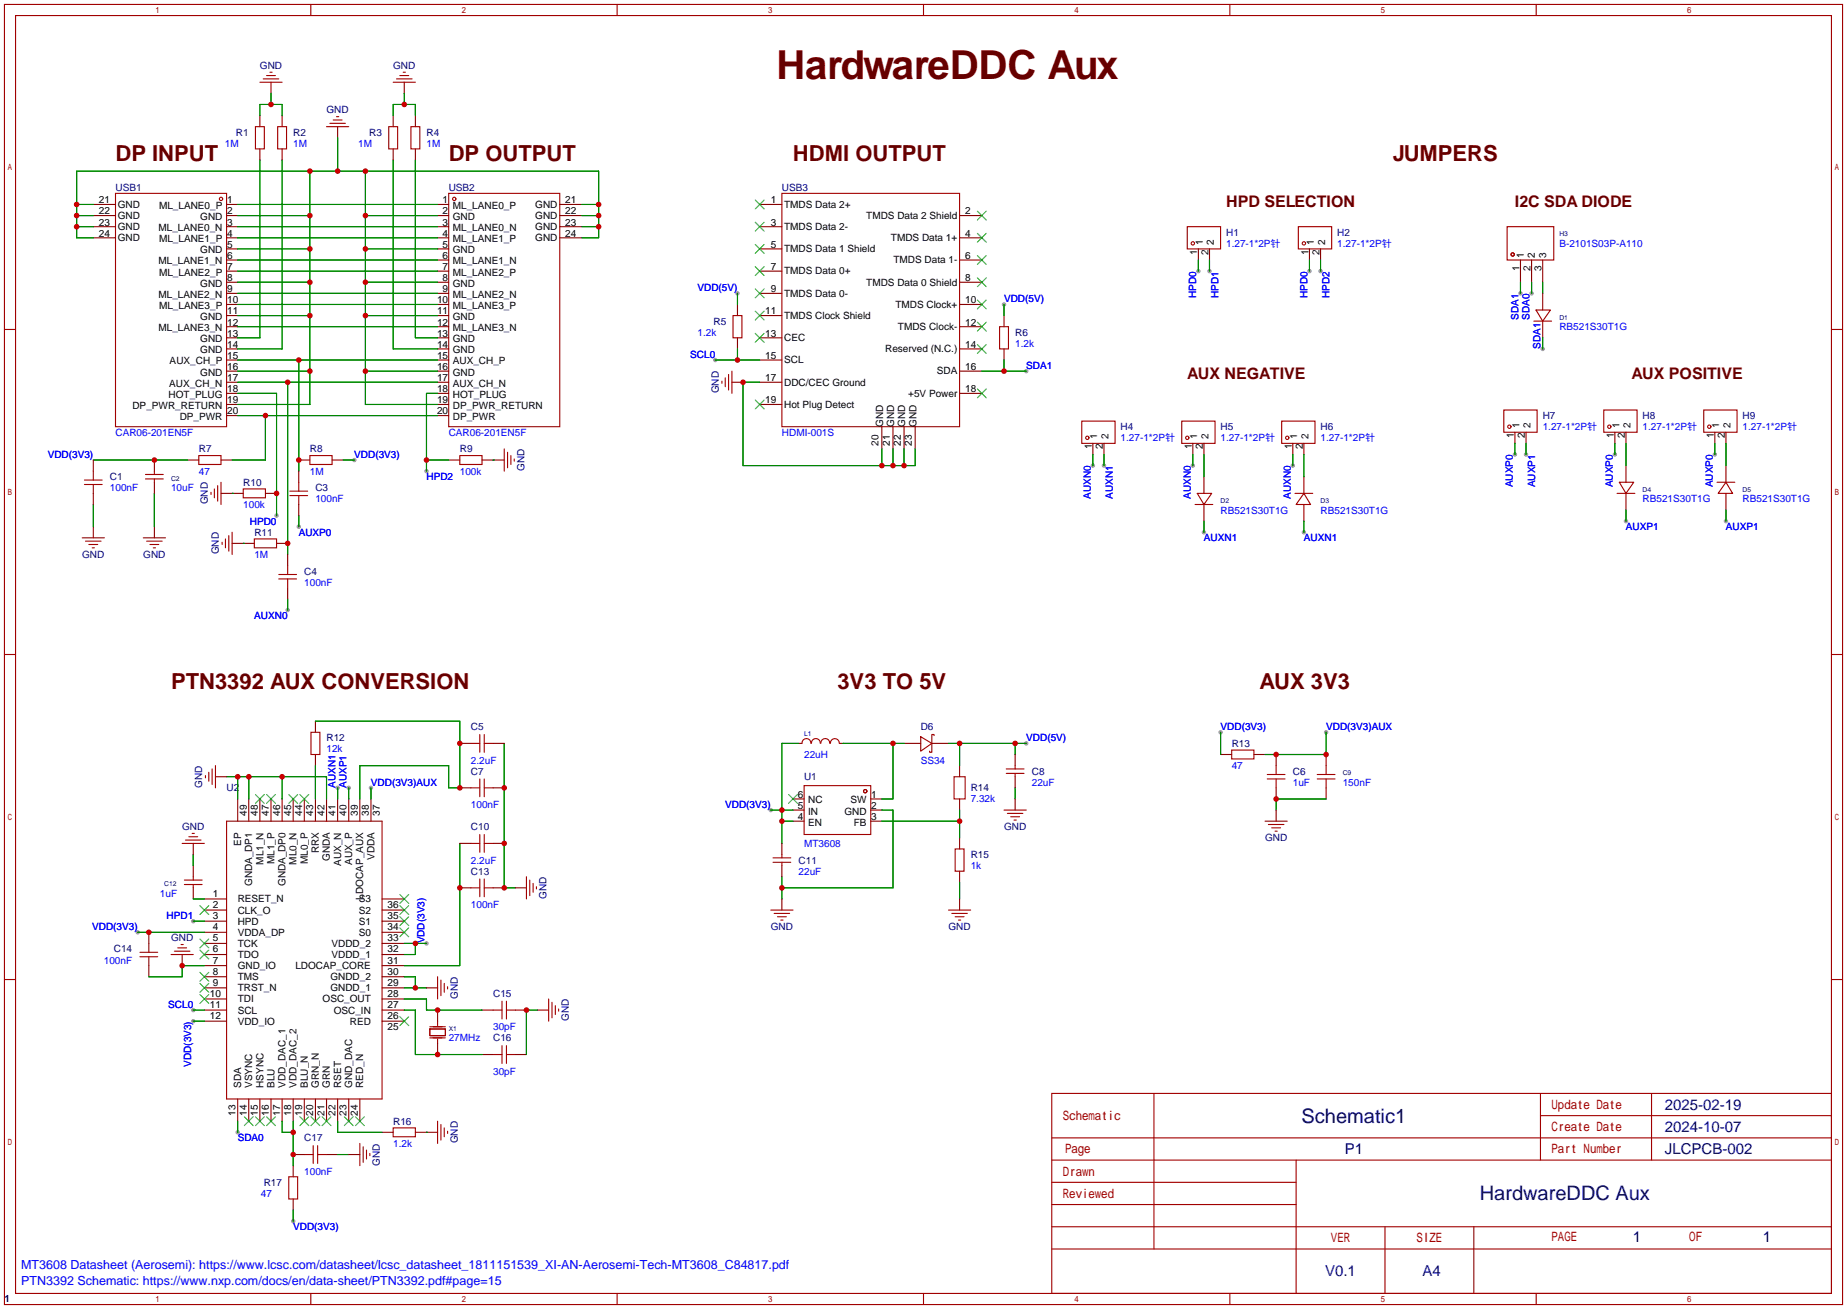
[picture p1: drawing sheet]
<svg xmlns="http://www.w3.org/2000/svg" width="422mm" height="299mm" viewBox="0 0 422 299" stroke-linecap="round" stroke-linejoin="round" font-family="sans-serif">
<g fill="#999">
<circle cx="63.2" cy="117.9" r=".51"/>
<circle cx="65.8" cy="139.4" r=".51"/>
<circle cx="68.3" cy="120.4" r=".51"/>
<circle cx="97.5" cy="107.7" r=".51"/>
<circle cx="303.3" cy="167.4" r=".51"/>
<circle cx="279.1" cy="167.4" r=".51"/>
<circle cx="176.3" cy="185.2" r=".51"/>
<circle cx="234.7" cy="169.9" r=".51"/>
<circle cx="44.2" cy="233.4" r=".51"/>
<circle cx="31.5" cy="213.1" r=".51"/>
<circle cx="67.1" cy="279.1" r=".51"/>
<circle cx="97.5" cy="215.6" r=".51"/>
<circle cx="84.8" cy="180.1" r=".51"/>
<circle cx="77.2" cy="180.1" r=".51"/>
<circle cx="79.8" cy="180.1" r=".51"/>
<circle cx="274.1" cy="62" r=".51"/>
<circle cx="276.6" cy="62" r=".51"/>
<circle cx="44.2" cy="210.6" r=".51"/>
<circle cx="299.5" cy="62" r=".51"/>
<circle cx="302" cy="62" r=".51"/>
<circle cx="44.2" cy="230.9" r=".51"/>
<circle cx="54.4" cy="258.8" r=".51"/>
<circle cx="163.6" cy="82.3" r=".51"/>
<circle cx="347.7" cy="67.1" r=".51"/>
<circle cx="350.3" cy="67.1" r=".51"/>
<circle cx="352.8" cy="79.8" r=".51"/>
<circle cx="168.7" cy="67.1" r=".51"/>
<circle cx="234.7" cy="84.8" r=".51"/>
<circle cx="229.6" cy="69.6" r=".51"/>
<circle cx="81" cy="105.2" r=".51"/>
<circle cx="249.9" cy="106.4" r=".51"/>
<circle cx="272.8" cy="106.4" r=".51"/>
<circle cx="295.7" cy="106.4" r=".51"/>
<circle cx="252.5" cy="106.4" r=".51"/>
<circle cx="275.3" cy="121.7" r=".51"/>
<circle cx="298.2" cy="121.7" r=".51"/>
<circle cx="346.5" cy="103.9" r=".51"/>
<circle cx="369.3" cy="103.9" r=".51"/>
<circle cx="392.2" cy="103.9" r=".51"/>
<circle cx="349" cy="103.9" r=".51"/>
<circle cx="371.9" cy="119.1" r=".51"/>
<circle cx="394.7" cy="119.1" r=".51"/>
</g>
<g fill="none" stroke="#a10000" stroke-width=".25">
<path d="M1 1h420.4v297.2h-420.4zM3.6 3.6h415.2v292.1h-415.2zM59.4 18.8h5.1M60.2 18h3.6M61 17.3h2M61.7 16.5h.5M71.1 1v2.6M89.9 18.8h5.1M90.7 18h3.5M91.4 17.3h2.1M92.2 16.5h.5M141.1 1v2.6"/>
<path d="M211.2 1v2.6M281.3 1v2.6M351.3 1v2.6M58.4 29h2.1v5h-2.1zM63.5 29h2v5h-2zM74.7 29h5.1M75.4 28.2h3.6M76.2 27.4h2M77 26.7h.5M88.9 29h2v5h-2zM94 29h2v5h-2zM26.4 44.2h25.4v53.3h-25.4z"/>
<path d="M102.6 44.2h25.4v53.3h-25.4zM178.8 44.2h40.7v53.3h-40.7zM271.5 51.8h7.6v5.1h-7.6zM296.9 51.8h7.6v5.1h-7.6zM344.7 51.8h10.6v7.6h-10.6zM1 75.3h2.6M167.6 72.1h2.1v5.1h-2.1zM228.6 74.7h2v5.1h-2zM350.8 73.4h4M351.3 70.9h3.3l-1.8 2.5zM418.8 75.3h2.6M165.1 87.1v.5"/>
<path d="M165.9 86.4v2M166.6 85.6v3.6M167.4 84.8v5.1M247.4 96.3h7.6v5h-7.6zM270.3 96.3h7.6v5h-7.6zM293.1 96.3h7.6v5h-7.6zM343.9 93.7h7.6v5.1h-7.6zM366.8 93.7h7.6v5.1h-7.6zM389.6 93.7h7.7v5.1h-7.7zM19.3 109.7h4.1M19.3 110.7h4.1M21.3 107.7v2"/>
<path d="M21.3 110.7v2.1M33.3 109.5h4M33.3 108.5h4M35.3 107.7v.8M35.3 109.5v.7M45.5 104.1h5v2.1h-5zM48.3 112.5v.5M49 111.8v2M49.8 111v3.6M50.5 110.2v5.1M55.6 111.8h5.1v2h-5.1zM66.3 112.3h4.1"/>
<path d="M66.3 113.3h4.1M68.3 110.2v2.1M68.3 113.3v2M70.9 104.1h5v2.1h-5zM105.2 104.1h5v2.1h-5zM115.3 102.6v5.1M116.1 103.4v3.5M116.8 104.1v2.1M117.6 104.9v.5M273.3 115.3h4.1M273.8 112.8h3.3l-1.8 2.5zM296.2 112.8h4"/>
<path d="M298.2 112.8l1.5 2.5h-3.3zM369.8 112.8h4.1M370.3 110.2h3.3l-1.7 2.6zM392.7 110.2h4M394.7 110.2l1.5 2.6h-3.3zM18.8 122.9h5.1M19.6 123.7h3.5M20.3 124.5h2.1M21.1 125.2h.5M32.8 122.9h5M33.5 123.7h3.6M34.3 124.5h2"/>
<path d="M35.1 125.2h.5M50.8 124v.5M51.6 123.2v2M52.3 122.4v3.6M53.1 121.7v5M58.2 123.2h5v2h-5zM63.8 132.3h4M63.8 131.3h4M65.8 129.3v2M65.8 132.3v2.1M1 149.6h2.6M418.8 149.6h2.6"/>
<path d="M47 177.3v.5M47.8 176.5v2.1M48.5 175.8v3.5M49.3 175v5.1M71.1 167.4h2.1v5.1h-2.1zM107.7 169.9h2M109.7 167.9v4.1M109.7 178.1v4M110.7 167.9v4.1M110.7 178.1v4M110.7 169.9h2.1M183.4 169.9a1.01 1.01 0 0 1 1-1.1 1.01 1.01 0 0 1 1 1.1"/>
<path d="M183.9 179.6h15.2v11.2h-15.2zM185.6 169.9a1.01 1.01 0 0 1 1-1.1 1.01 1.01 0 0 1 1 1.1M187.7 169.9a1.01 1.01 0 0 1 1-1.1 1.01 1.01 0 0 1 1 1.1M189.9 169.9a1.01 1.01 0 0 1 1-1.1 1.01 1.01 0 0 1 1 1.1M210.6 168.4l2.5 1.5-2.5 1.8zM213.6 168.1v-.2h-.5v4.1h-.5v-.3M218.2 177.5h2.5v5.1h-2.5zM230.1 176.8h4.1M230.1 175.8h4.1M232.2 175v.8M232.2 176.8v.7M281.7 171.4h5.1v2.1h-5.1z"/>
<path d="M289.8 178.1h4.1M289.8 177h4.1M291.8 175v2M291.8 178.1v2M301.2 178.1h4.1M301.2 177h4.1M303.3 175v2M303.3 178.1v2M41.7 192.8h5M42.4 192h3.6M43.2 191.3h2M43.9 190.5h.5"/>
<path d="M51.8 187.7h35.6v63.5h-35.6zM107.7 192.8h2M107.7 180.1h2M109.7 190.8v4M110.7 192.8h2.1M110.7 180.1h2.1M110.7 190.8v4M176.8 197.1h4M176.8 196.1h4M178.8 195.3v.8M178.8 197.1v.8M218.4 194.1h2.1v5h-2.1z"/>
<path d="M229.6 185.2h5.1M230.4 185.9h3.5M231.1 186.7h2.1M231.9 187.5h.5M289.3 187.7h5.1M290.1 188.5h3.5M290.8 189.2h2.1M291.6 190h.5M32 218.7h4.1M32 217.7h4.1M34 215.6v2.1M34 218.7v2"/>
<path d="M39.1 218.2h5.1M39.9 217.4h3.5M40.6 216.7h2.1M41.4 215.9h.5M42.2 202.2h4M42.2 201.2h4M44.2 200.4v.8M44.2 202.2v.7M107.7 202.9h2M109.7 200.9v4.1M110.7 200.9v4.1M110.7 202.9h2.1"/>
<path d="M120.4 200.4v5.1M121.2 201.2v3.5M121.9 201.9v2.1M122.7 202.7v.5M176.3 208h5.1M177 208.8h3.6M177.8 209.5h2M178.6 210.3h.5M216.9 208h5.1M217.7 208.8h3.5M218.4 209.5h2.1M219.2 210.3h.5"/>
<path d="M1 223.9h2.6M98.3 235.2h3.6v1.5h-3.6zM98.3 237.2h3.6M98.3 234.7h3.6M100.1 223.3v5M100.1 233.4v1M100.1 237.5v1M100.8 224v3.6M101.6 224.8v2M102.4 225.6v.5M112.8 230.9h2M114.8 228.9v4"/>
<path d="M114.8 239v4.1M115.8 230.9h2.1M115.8 228.9v4M115.8 239v4.1M125.5 228.3v5.1M126.2 229.1v3.6M127 229.9v2M127.8 230.6v.5M418.8 223.9h2.6M89.9 257.8h5.1v2h-5.1zM100.1 256.3v5.1M100.8 257v3.6"/>
<path d="M101.6 257.8v2M102.4 258.6v.5M112.8 241h2M115.8 241h2.1M240.5 249.9h178.3v45.8h-178.3zM263.9 249.9v35.6M352.3 249.9v15.3M352.3 255h66.5M377.7 249.9v15.3M66 269h2.1v5.1h-2.1zM69.6 263.9h2M71.6 261.9v4"/>
<path d="M72.6 263.9h2.1M72.6 261.9v4M82.3 261.4v5M83.1 262.1v3.6M83.8 262.9v2M84.6 263.7v.5M240.5 270.3h55.9M240.5 265.2h178.3M240.5 275.3h55.9M240.5 260.1h178.3M296.4 265.2v30.5M71.1 295.7v2.5"/>
<path d="M141.1 295.7v2.5M211.2 295.7v2.5M240.5 285.5h178.3M240.5 280.4h178.3M281.3 295.7v2.5M316.7 280.4v15.3M337.1 280.4v15.3M351.3 295.7v2.5"/>
<circle cx="50.5" cy="45.5" r=".38"/>
<circle cx="103.9" cy="45.5" r=".38"/>
<circle cx="272.8" cy="55.6" r=".38"/>
<circle cx="298.2" cy="55.6" r=".38"/>
<circle cx="345.9" cy="58.2" r=".38"/>
<circle cx="345.2" cy="97.5" r=".38"/>
<circle cx="368" cy="97.5" r=".38"/>
<circle cx="390.9" cy="97.5" r=".38"/>
<circle cx="248.7" cy="100.1" r=".38"/>
<circle cx="271.5" cy="100.1" r=".38"/>
<circle cx="294.4" cy="100.1" r=".38"/>
<circle cx="197.9" cy="180.8" r=".38"/>
</g>
<g fill="none" stroke="#870000" stroke-width=".25">
<path d="M62 18.8v2.5M92.5 18.8v2.5M59.4 26.4v2.6M59.4 34v2.6M64.5 26.4v2.6M64.5 34v2.6M77.2 29v2.5M89.9 26.4v2.6M89.9 34v2.6M95 26.4v2.6M95 34v2.6M21.3 46.7h5.1"/>
<path d="M21.3 49.3h5.1M21.3 51.8h5.1M21.3 54.4h5.1M51.8 46.7h2.6M51.8 49.3h2.6M51.8 51.8h2.6M51.8 54.4h2.6M51.8 56.9h2.6M51.8 59.4h2.6M100.1 46.7h2.5M100.1 49.3h2.5M100.1 51.8h2.5"/>
<path d="M100.1 54.4h2.5M100.1 56.9h2.5M100.1 59.4h2.5M128 46.7h5.1M128 49.3h5.1M128 51.8h5.1M128 54.4h5.1M173.7 46.7h5.1M173.7 51.8h5.1M173.7 56.9h5.1M219.5 49.3h5M219.5 54.4h5"/>
<path d="M219.5 59.4h5M274.1 56.9v2.5M276.6 56.9v2.5M299.5 56.9v2.5M302 56.9v2.5M347.7 59.4v5.1M350.3 59.4v5.1M352.8 59.4v5.1M51.8 62h2.6M51.8 64.5h2.6M51.8 67.1h2.6M51.8 69.6h2.6"/>
<path d="M51.8 72.1h2.6M51.8 74.7h2.6M51.8 77.2h2.6M51.8 79.8h2.6M100.1 62h2.5M100.1 64.5h2.5M100.1 67.1h2.5M100.1 69.6h2.5M100.1 72.1h2.5M100.1 74.7h2.5M100.1 77.2h2.5M100.1 79.8h2.5"/>
<path d="M168.7 69.6v2.5M168.7 77.2v2.6M173.7 62h5.1M173.7 67.1h5.1M173.7 72.1h5.1M173.7 77.2h5.1M219.5 64.5h5M219.5 69.6h5M219.5 74.7h5M219.5 79.8h5M229.6 72.1v2.6M229.6 79.8v2.5"/>
<path d="M352.8 67.1v3.8M352.8 73.4v3.8M51.8 82.3h2.6M51.8 84.8h2.6M51.8 87.4h2.6M51.8 89.9h2.6M51.8 92.5h2.6M51.8 95h2.6M100.1 82.3h2.5M100.1 84.8h2.5M100.1 87.4h2.5M100.1 89.9h2.5"/>
<path d="M100.1 92.5h2.5M100.1 95h2.5M167.4 87.4h2.5M173.7 82.3h5.1M173.7 87.4h5.1M173.7 92.5h5.1M201.7 97.5v5.1M204.2 97.5v5.1M206.8 97.5v5.1M209.3 97.5v5.1M219.5 84.8h5M219.5 89.9h5"/>
<path d="M346.5 98.8v2.5M349 98.8v2.5M369.3 98.8v2.5M371.9 98.8v2.5M392.2 98.8v2.5M394.7 98.8v2.5M21.3 105.2v2.5M21.3 112.8v2.5M35.3 105.2v2.5M35.3 110.2v2.6M42.9 105.2h2.6M50.5 105.2h2.6"/>
<path d="M50.5 112.8h5.1M60.7 112.8h2.5M68.3 105.2h2.6M68.3 107.7v2.5M68.3 115.3v2.6M75.9 105.2h2.6M102.6 105.2h2.6M110.2 105.2h5.1M249.9 101.3v2.6M252.5 101.3v2.6M272.8 101.3v2.6M275.3 101.3v2.6"/>
<path d="M275.3 109v3.8M275.3 115.3v3.8M295.7 101.3v2.6M298.2 101.3v2.6M298.2 109v3.8M298.2 115.3v3.8M371.9 106.4v3.8M371.9 112.8v3.8M394.7 106.4v3.8M394.7 112.8v3.8M21.3 120.4v2.5M35.3 120.4v2.5"/>
<path d="M53.1 124.2h5.1M63.2 124.2h2.6M65.8 126.7v2.6M65.8 134.4v2.5M49.3 177.5h2.5M72.1 164.8v2.6M72.1 172.5v2.5M105.2 169.9h2.5M112.8 169.9h2.5M182.6 169.9h.8M192 169.9h.8M206.8 169.9h3.8"/>
<path d="M213.1 169.9h3.8M219.5 175v2.5M232.2 172.5v2.5M232.2 177.5v2.6M279.1 172.5h2.6M286.8 172.5h2.5M291.8 172.5v2.5M303.3 172.5v2.5M44.2 192.8v2.5M44.2 197.9v2.5M54.4 182.6v5.1M56.9 182.6v5.1"/>
<path d="M59.4 182.6v5.1M62 182.6v5.1M64.5 182.6v5.1M67.1 182.6v5.1M69.6 182.6v5.1M72.1 182.6v5.1M74.7 182.6v5.1M77.2 182.6v5.1M79.8 182.6v5.1M82.3 182.6v5.1M84.8 182.6v5.1M105.2 180.1h2.5"/>
<path d="M105.2 192.8h2.5M112.8 180.1h2.5M112.8 192.8h2.5M178.8 192.8v2.5M178.8 197.9v2.5M181.4 182.6h2.5M181.4 185.2h2.5M181.4 187.7h2.5M199.1 182.6h2.6M199.1 185.2h2.6M199.1 187.7h2.6M219.5 182.6v2.6"/>
<path d="M219.5 191.5v2.6M219.5 199.1v2.6M232.2 182.6v2.6M291.8 180.1v2.5M291.8 185.2v2.5M303.3 180.1v2.5M34 213.1v2.5M41.7 218.2v2.5M44.2 202.9v2.6M46.7 205.5h5.1M46.7 208h5.1M46.7 210.6h5.1"/>
<path d="M46.7 213.1h5.1M46.7 215.6h5.1M46.7 218.2h5.1M87.4 205.5h5.1M87.4 208h5.1M87.4 210.6h5.1M87.4 213.1h5.1M87.4 215.6h5.1M87.4 218.2h5.1M105.2 202.9h2.5M112.8 202.9h2.5M117.9 202.9h2.5"/>
<path d="M178.8 205.5v2.5M219.5 205.5v2.5M34 220.7v2.6M46.7 220.7h5.1M46.7 223.3h5.1M46.7 225.8h5.1M46.7 228.3h5.1M46.7 230.9h5.1M46.7 233.4h5.1M87.4 220.7h5.1M87.4 223.3h5.1M87.4 225.8h5.1"/>
<path d="M87.4 228.3h5.1M87.4 230.9h5.1M87.4 233.4h5.1M97.5 225.8h2.6M100.1 230.9v2.5M100.1 238.5v2.5M110.2 230.9h2.6M117.9 230.9h2.5M122.9 230.9h2.6M54.4 251.2v5.1M56.9 251.2v5.1M59.4 251.2v5.1"/>
<path d="M62 251.2v5.1M64.5 251.2v5.1M67.1 251.2v5.1M69.6 251.2v5.1M72.1 251.2v5.1M74.7 251.2v5.1M77.2 251.2v5.1M79.8 251.2v5.1M82.3 251.2v5.1M87.4 258.8h2.5M95 258.8h5.1M110.2 241h2.6"/>
<path d="M117.9 241h2.5M67.1 266.4v2.6M67.1 274.1v2.5M67.1 263.9h2.5M74.7 263.9h2.5M79.8 263.9h2.5"/>
</g>
<g fill="none" stroke="#3c3" stroke-width=".25">
<path d="M172.7 45.7l2.1 2.1M172.7 50.8l2.1 2M172.7 55.9l2.1 2M174.8 45.7l-2.1 2.1M174.8 50.8l-2.1 2M174.8 55.9l-2.1 2M223.5 48.3l2.1 2M223.5 53.3l2.1 2.1M223.5 58.4l2.1 2.1M225.6 48.3l-2.1 2M225.6 53.3l-2.1 2.1M225.6 58.4l-2.1 2.1"/>
<path d="M172.7 61l2.1 2M172.7 66l2.1 2.1M172.7 71.1l2.1 2.1M172.7 76.2l2.1 2M174.8 61l-2.1 2M174.8 66l-2.1 2.1M174.8 71.1l-2.1 2.1M174.8 76.2l-2.1 2M223.5 63.5l2.1 2M223.5 68.6l2.1 2M223.5 73.7l2.1 2M223.5 78.7l2.1 2.1"/>
<path d="M225.6 63.5l-2.1 2M225.6 68.6l-2.1 2M225.6 73.7l-2.1 2M225.6 78.7l-2.1 2.1M172.7 91.4l2.1 2.1M174.8 91.4l-2.1 2.1M223.5 88.9l2.1 2M225.6 88.9l-2.1 2M58.4 181.6l2.1 2M60.5 181.6l-2.1 2M61 181.6l2 2M63 181.6l-2 2"/>
<path d="M66 181.6l2.1 2M68.1 181.6l-2.1 2M68.6 181.6l2 2M70.6 181.6l-2 2M180.3 181.6l2.1 2M182.4 181.6l-2.1 2M45.7 207l2.1 2M45.7 214.6l2.1 2.1M45.7 217.2l2.1 2M47.8 207l-2.1 2M47.8 214.6l-2.1 2.1M47.8 217.2l-2.1 2"/>
<path d="M91.4 204.5l2.1 2M91.4 207l2.1 2M91.4 209.5l2.1 2.1M91.4 212.1l2.1 2M93.5 204.5l-2.1 2M93.5 207l-2.1 2M93.5 209.5l-2.1 2.1M93.5 212.1l-2.1 2M45.7 222.2l2.1 2.1M45.7 224.8l2.1 2M45.7 227.3l2.1 2.1M47.8 222.2l-2.1 2.1"/>
<path d="M47.8 224.8l-2.1 2M47.8 227.3l-2.1 2.1M91.4 232.4l2.1 2M93.5 232.4l-2.1 2M55.9 255.3l2 2M57.9 255.3l-2 2M58.4 255.3l2.1 2M60.5 255.3l-2.1 2M61 255.3l2 2M63 255.3l-2 2M68.6 255.3l2 2M70.6 255.3l-2 2"/>
<path d="M71.1 255.3l2.1 2M73.2 255.3l-2.1 2M73.7 255.3l2 2M75.7 255.3l-2 2M78.7 255.3l2.1 2M80.8 255.3l-2.1 2M81.3 255.3l2 2M83.3 255.3l-2 2"/>
</g>
<g fill="none" stroke="#008700" stroke-width=".25">
<path d="M59.4 26.4v-2.5h5.1v2.5M59.4 36.6v40.6h-5M62 21.3v2.6M64.5 36.6v43.2h-10.1M70.9 39.1v53.4h-16.5M77.2 31.5v7.6M83.6 39.1v53.4h16.5M89.9 36.6v43.2h10.2M89.9 26.4v-2.5h5.1v2.5M92.5 21.3v2.6M95 36.6v40.6h5.1M17.5 46.7h3.8"/>
<path d="M17.5 51.8h3.8M17.5 49.3h3.8M21.3 54.4h-3.8v-15.3h119.4v15.3h-3.8M54.4 46.7h45.7M54.4 51.8h45.7M54.4 54.4h45.7M54.4 59.4h45.7M54.4 49.3h16.5M54.4 56.9h16.5M83.6 49.3h16.5M83.6 56.9h16.5M133.1 46.7h3.8"/>
<path d="M133.1 51.8h3.8M133.1 49.3h3.8M274.1 59.4v2.6M276.6 59.4v2.6M299.5 59.4v2.6M302 59.4v2.6M54.4 69.6h45.7M54.4 74.7h45.7M54.4 67.1h45.7M54.4 64.5h16.5M54.4 72.1h16.5M54.4 62h45.7"/>
<path d="M83.6 64.5h16.5M83.6 72.1h16.5M168.7 67.1v2.5M168.7 79.8v2.5M229.6 69.6v2.5M347.7 64.5v2.6M350.3 64.5v2.6M352.8 64.5v2.6M352.8 77.2v2.6M54.4 87.4h45.7M54.4 89.9h8.8v28M54.4 84.8h16.5"/>
<path d="M54.4 82.3h45.7M54.4 95h45.7M60.7 95v10.2h-7.6M65.8 87.4v39.3M68.3 82.3v25.4M83.6 84.8h16.5M100.1 89.9h-2.6v17.8M163.6 82.3h10.1M173.7 87.4h-3.8v19h39.4v-3.8M224.5 84.8h10.2M229.6 82.3v2.5M21.3 115.3v5.1"/>
<path d="M21.3 105.2h21.6M35.3 112.8v7.6M53.1 112.8h.1M68.3 117.9v2.5M78.5 105.2h2.5M97.5 105.2h5.1M112.8 105.2h.1M201.7 102.6v3.8M204.2 102.6v3.8M206.8 102.6v3.8M249.9 103.9v2.5M252.5 103.9v2.5"/>
<path d="M272.8 103.9v2.5M275.3 103.9v5.1M275.3 119.1v2.6M295.7 103.9v2.5M298.2 103.9v5.1M298.2 119.1v2.6M346.5 101.3v2.6M349 101.3v2.6M369.3 101.3v2.6M371.9 101.3v5.1M371.9 116.6v2.5M392.2 101.3v2.6"/>
<path d="M394.7 101.3v5.1M394.7 116.6v2.5M55.6 124.2h.1M65.8 136.9v2.5M51.8 177.5h22.9v5.1M54.4 177.5v5.1M56.9 177.5v5.1M64.5 177.5v5.1M72.1 175v7.6M72.1 164.8h33.1v15.3h-2.6v-5.1h-20.3v7.6M115.3 169.9v33h2.6M182.6 169.9h-3.8v22.9"/>
<path d="M192.8 169.9h14M204.2 169.9v12.7h-2.5M216.9 169.9h17.8M219.5 169.9v5.1M232.2 169.9v2.6M279.1 167.4v5.1M303.3 167.4v5.1h-14M44.2 195.3v2.6M77.2 180.1v2.5M79.8 180.1v2.5M84.8 180.1v2.5M105.2 192.8v27.9h-12.7"/>
<path d="M176.3 185.2h5.1M178.8 187.7h2.6M201.7 185.2h2.5v17.7h-25.4M201.7 187.7h17.8M219.5 185.2v6.3M232.2 180.1v2.5M303.3 182.6h-11.5v2.6M31.5 213.1h15.2M44.2 205.5h2.5M44.2 210.6h2.5M92.5 215.6h5M95 215.6v2.6h-2.5"/>
<path d="M178.8 200.4v5.1M219.5 201.7v3.8M44.2 233.4h2.5M44.2 230.9h2.5M46.7 220.7h-5v2.6h-7.7M92.5 228.3h5v2.6h12.7M92.5 223.3h2.5v2.5M92.5 230.9h2.5v10.1h15.2M92.5 225.8h5M122.9 230.9h-2.5v10.1M54.4 256.3v2.5M64.5 256.3v2.5h2.6"/>
<path d="M67.1 256.3v10.1M77.2 256.3v2.5h10.2M97.5 258.8h.1M67.1 276.6v2.5M77.2 263.9h2.6"/>
</g>
<g fill="#c00">
<circle cx="169.9" cy="87.4" r=".63"/>
<circle cx="201.7" cy="106.4" r=".63"/>
<circle cx="204.2" cy="106.4" r=".63"/>
<circle cx="206.8" cy="106.4" r=".63"/>
<circle cx="63.2" cy="112.8" r=".63"/>
<circle cx="70.9" cy="39.1" r=".63"/>
<circle cx="17.5" cy="46.7" r=".63"/>
<circle cx="17.5" cy="49.3" r=".63"/>
<circle cx="17.5" cy="51.8" r=".63"/>
<circle cx="70.9" cy="49.3" r=".63"/>
<circle cx="70.9" cy="56.9" r=".63"/>
<circle cx="70.9" cy="64.5" r=".63"/>
<circle cx="70.9" cy="72.1" r=".63"/>
<circle cx="70.9" cy="84.8" r=".63"/>
<circle cx="77.2" cy="39.1" r=".63"/>
<circle cx="83.6" cy="39.1" r=".63"/>
<circle cx="136.9" cy="46.7" r=".63"/>
<circle cx="136.9" cy="49.3" r=".63"/>
<circle cx="136.9" cy="51.8" r=".63"/>
<circle cx="83.6" cy="49.3" r=".63"/>
<circle cx="83.6" cy="56.9" r=".63"/>
<circle cx="83.6" cy="64.5" r=".63"/>
<circle cx="83.6" cy="72.1" r=".63"/>
<circle cx="83.6" cy="84.8" r=".63"/>
<circle cx="35.3" cy="105.2" r=".63"/>
<circle cx="65.8" cy="87.4" r=".63"/>
<circle cx="65.8" cy="124.2" r=".63"/>
<circle cx="68.3" cy="82.3" r=".63"/>
<circle cx="68.3" cy="105.2" r=".63"/>
<circle cx="60.7" cy="95" r=".63"/>
<circle cx="97.5" cy="105.2" r=".63"/>
<circle cx="62" cy="23.9" r=".63"/>
<circle cx="92.5" cy="23.9" r=".63"/>
<circle cx="291.8" cy="172.5" r=".63"/>
<circle cx="303.3" cy="172.5" r=".63"/>
<circle cx="291.8" cy="182.6" r=".63"/>
<circle cx="178.8" cy="185.2" r=".63"/>
<circle cx="178.8" cy="187.7" r=".63"/>
<circle cx="178.8" cy="202.9" r=".63"/>
<circle cx="219.5" cy="187.7" r=".63"/>
<circle cx="204.2" cy="169.9" r=".63"/>
<circle cx="219.5" cy="169.9" r=".63"/>
<circle cx="232.2" cy="169.9" r=".63"/>
<circle cx="34" cy="213.1" r=".63"/>
<circle cx="41.7" cy="220.7" r=".63"/>
<circle cx="67.1" cy="258.8" r=".63"/>
<circle cx="67.1" cy="263.9" r=".63"/>
<circle cx="95" cy="225.8" r=".63"/>
<circle cx="100.1" cy="241" r=".63"/>
<circle cx="100.1" cy="230.9" r=".63"/>
<circle cx="120.4" cy="230.9" r=".63"/>
<circle cx="95" cy="215.6" r=".63"/>
<circle cx="64.5" cy="177.5" r=".63"/>
<circle cx="56.9" cy="177.5" r=".63"/>
<circle cx="54.4" cy="177.5" r=".63"/>
<circle cx="105.2" cy="180.1" r=".63"/>
<circle cx="105.2" cy="169.9" r=".63"/>
<circle cx="115.3" cy="180.1" r=".63"/>
<circle cx="115.3" cy="192.8" r=".63"/>
<circle cx="115.3" cy="202.9" r=".63"/>
<circle cx="105.2" cy="202.9" r=".63"/>
<circle cx="168.7" cy="82.3" r=".63"/>
<circle cx="229.6" cy="84.8" r=".63"/>
</g>
<text font-size="9.1" fill="#600" x="177.5" y="18.1">HardwareDDC Aux</text>
<g font-size="5" fill="#600">
<text x="26.4" y="36.8">DP INPUT</text>
<text x="102.6" y="36.8">DP OUTPUT</text>
<text x="181.4" y="36.8">HDMI OUTPUT</text>
<text x="318.5" y="36.8">JUMPERS</text>
<text x="39.1" y="157.4">PTN3392 AUX CONVERSION</text>
<text x="191.5" y="157.4">3V3 TO 5V</text>
<text x="288" y="157.4">AUX 3V3</text>
</g>
<g font-size="4.6" fill="#000080">
<text x="297.7" y="256.6">Schematic1</text>
<text x="338.4" y="274.4">HardwareDDC Aux</text>
</g>
<g font-size="3.7" fill="#600">
<text x="280.4" y="47.2">HPD SELECTION</text>
<text x="346.5" y="47.2">I2C SDA DIODE</text>
<text x="271.5" y="86.6">AUX NEGATIVE</text>
<text x="373.1" y="86.6">AUX POSITIVE</text>
</g>
<g font-size="3.4" fill="#000080">
<text x="380.7" y="253.7">2025-02-19</text>
<text x="307.5" y="263.8">P1</text>
<text x="380.7" y="258.7">2024-10-07</text>
<text x="380.7" y="263.8">JLCPCB-002</text>
<text x="373.4" y="283.9">1</text>
<text x="403.2" y="283.9">1</text>
<text x="303.1" y="291.8">V0.1</text>
<text x="325.3" y="291.8">A4</text>
</g>
<g font-size="2.9" fill="#a00000">
<text x="243.1" y="256">Schematic</text>
<text x="354.8" y="253.5">Update Date</text>
<text x="243.6" y="263.7">Page</text>
<text x="354.8" y="258.6">Create Date</text>
<text x="354.8" y="263.7">Part Number</text>
<text x="243.1" y="268.7">Drawn</text>
<text x="243.1" y="273.8">Reviewed</text>
<text x="304.4" y="284">VER</text>
<text x="324" y="284">SIZE</text>
<text x="354.8" y="283.7">PAGE</text>
<text x="386.3" y="283.7">OF</text>
</g>
<g font-size="2.9" fill="#00f">
<text x="4.8" y="293.8">PTN3392 Schematic: https://www.nxp.com/docs/en/data-sheet/PTN3392.pdf#page=15</text>
<text x="4.8" y="290">MT3608 Datasheet (Aerosemi): https://www.lcsc.com/datasheet/lcsc_datasheet_1811151539_XI-AN-Aerosemi-Tech-MT3608_C84817.pdf</text>
</g>
<g font-size="2.3" fill="#000080">
<text x="59.4" y="15.8">GND</text>
<text x="89.9" y="15.8">GND</text>
<text x="74.7" y="25.9">GND</text>
<text x="54" y="31">R1</text>
<text x="67.1" y="31">R2</text>
<text x="84.5" y="31">R3</text>
<text x="97.5" y="31">R4</text>
<text x="26.4" y="43.7">USB1</text>
<text x="102.6" y="43.7">USB2</text>
<text x="178.8" y="43.7">USB3</text>
<text x="280.4" y="53.9">H1</text>
<text x="305.8" y="53.9">H2</text>
<text x="163.2" y="74.2">R5</text>
<text x="232.2" y="76.7">R6</text>
<text x="164.4" y="89.9" transform="rotate(-90 164.4 89.9)">GND</text>
<text x="352.8" y="95.8">H7</text>
<text x="375.7" y="95.8">H8</text>
<text x="398.5" y="95.8">H9</text>
<text x="256.3" y="98.3">H4</text>
<text x="279.1" y="98.3">H5</text>
<text x="302" y="98.3">H6</text>
<text x="45.5" y="103.4">R7</text>
<text x="70.9" y="103.4">R8</text>
<text x="105.2" y="103.4">R9</text>
<text x="119.9" y="107.7" transform="rotate(-90 119.9 107.7)">GND</text>
<text x="25.1" y="109.8">C1</text>
<text x="55.6" y="111">R10</text>
<text x="72.1" y="112.3">C3</text>
<text x="47.5" y="115.3" transform="rotate(-90 47.5 115.3)">GND</text>
<text x="58.2" y="122.5">R11</text>
<text x="18.8" y="127.5">GND</text>
<text x="32.8" y="127.5">GND</text>
<text x="50.1" y="126.7" transform="rotate(-90 50.1 126.7)">GND</text>
<text x="69.6" y="131.3">C4</text>
<text x="107.7" y="166.9">C5</text>
<text x="210.6" y="166.9">D6</text>
<text x="74.7" y="169.4">R12</text>
<text x="281.7" y="170.7">R13</text>
<text x="107.7" y="177.1">C7</text>
<text x="183.9" y="178.3">U1</text>
<text x="236" y="177.1">C8</text>
<text x="295.7" y="177.1">C6</text>
<text x="46.3" y="180.1" transform="rotate(-90 46.3 180.1)">GND</text>
<text x="51.8" y="180.9">U2</text>
<text x="222" y="180.9">R14</text>
<text x="41.7" y="189.8">GND</text>
<text x="107.7" y="189.8">C10</text>
<text x="229.6" y="189.8">GND</text>
<text x="182.6" y="197.4">C11</text>
<text x="222" y="196.1">R15</text>
<text x="289.3" y="192.3">GND</text>
<text x="107.7" y="199.9">C13</text>
<text x="125" y="205.5" transform="rotate(-90 125 205.5)">GND</text>
<text x="39.1" y="215.2">GND</text>
<text x="176.3" y="212.6">GND</text>
<text x="216.9" y="212.6">GND</text>
<text x="26" y="217.7">C14</text>
<text x="112.8" y="227.9">C15</text>
<text x="104.7" y="228.3" transform="rotate(-90 104.7 228.3)">GND</text>
<text x="130.1" y="233.4" transform="rotate(-90 130.1 233.4)">GND</text>
<text x="112.8" y="238">C16</text>
<text x="89.9" y="257.1">R16</text>
<text x="69.6" y="260.9">C17</text>
<text x="104.7" y="261.4" transform="rotate(-90 104.7 261.4)">GND</text>
<text x="86.9" y="266.4" transform="rotate(-90 86.9 266.4)">GND</text>
<text x="60.3" y="271">R17</text>
<text x="1" y="297.7">1</text>
</g>
<g font-size="2.3" fill="#00f">
<text x="51.4" y="33.6">1M</text>
<text x="67.1" y="33.6">1M</text>
<text x="81.9" y="33.6">1M</text>
<text x="97.5" y="33.6">1M</text>
<text x="280.4" y="56.4">1.27-1*2P针</text>
<text x="305.8" y="56.4">1.27-1*2P针</text>
<text x="356.6" y="56.4">B-2101S03P-A110</text>
<text x="159.5" y="66.6">VDD(5V)</text>
<text x="229.6" y="69.1">VDD(5V)</text>
<text x="273.6" y="68.1" transform="rotate(-90 273.6 68.1)">HPD0</text>
<text x="278.7" y="68.1" transform="rotate(-90 278.7 68.1)">HPD1</text>
<text x="299" y="68.1" transform="rotate(-90 299 68.1)">HPD0</text>
<text x="304.1" y="68.1" transform="rotate(-90 304.1 68.1)">HPD2</text>
<text x="159.5" y="76.7">1.2k</text>
<text x="347.2" y="73" transform="rotate(-90 347.2 73)">SDA1</text>
<text x="349.8" y="73" transform="rotate(-90 349.8 73)">SDA0</text>
<text x="356.6" y="75.5">RB521S30T1G</text>
<text x="157.9" y="81.8">SCL0</text>
<text x="232.2" y="79.3">1.2k</text>
<text x="352.3" y="79.8" transform="rotate(-90 352.3 79.8)">SDA1</text>
<text x="234.7" y="84.4">SDA1</text>
<text x="26.4" y="99.6">CAR06-201EN5F</text>
<text x="102.6" y="99.6">CAR06-201EN5F</text>
<text x="178.8" y="99.6">HDMI-001S</text>
<text x="256.3" y="100.9">1.27-1*2P针</text>
<text x="279.1" y="100.9">1.27-1*2P针</text>
<text x="302" y="100.9">1.27-1*2P针</text>
<text x="352.8" y="98.3">1.27-1*2P针</text>
<text x="375.7" y="98.3">1.27-1*2P针</text>
<text x="398.5" y="98.3">1.27-1*2P针</text>
<text x="10.9" y="104.7">VDD(3V3)</text>
<text x="81" y="104.7">VDD(3V3)</text>
<text x="25.1" y="112.3">100nF</text>
<text x="39.1" y="112.3">10uF</text>
<text x="45.5" y="108.5">47</text>
<text x="70.9" y="108.5">1M</text>
<text x="97.5" y="109.8">HPD2</text>
<text x="105.2" y="108.5">100k</text>
<text x="346" y="111.4" transform="rotate(-90 346 111.4)">AUXP0</text>
<text x="351.1" y="111.4" transform="rotate(-90 351.1 111.4)">AUXP1</text>
<text x="368.8" y="111.4" transform="rotate(-90 368.8 111.4)">AUXP0</text>
<text x="391.7" y="111.4" transform="rotate(-90 391.7 111.4)">AUXP0</text>
<text x="55.6" y="116.1">100k</text>
<text x="57.1" y="119.9">HPD0</text>
<text x="72.1" y="114.8">100nF</text>
<text x="249.5" y="114.1" transform="rotate(-90 249.5 114.1)">AUXN0</text>
<text x="254.5" y="114.1" transform="rotate(-90 254.5 114.1)">AUXN1</text>
<text x="272.3" y="114.1" transform="rotate(-90 272.3 114.1)">AUXN0</text>
<text x="279.1" y="117.4">RB521S30T1G</text>
<text x="295.2" y="114.1" transform="rotate(-90 295.2 114.1)">AUXN0</text>
<text x="302" y="117.4">RB521S30T1G</text>
<text x="375.7" y="114.8">RB521S30T1G</text>
<text x="398.5" y="114.8">RB521S30T1G</text>
<text x="68.3" y="122.5">AUXP0</text>
<text x="275.3" y="123.7">AUXN1</text>
<text x="298.2" y="123.7">AUXN1</text>
<text x="371.9" y="121.2">AUXP1</text>
<text x="394.7" y="121.2">AUXP1</text>
<text x="58.2" y="127.5">1M</text>
<text x="69.6" y="133.9">100nF</text>
<text x="58.2" y="141.5">AUXN0</text>
<text x="279.1" y="166.9">VDD(3V3)</text>
<text x="303.3" y="166.9">VDD(3V3)AUX</text>
<text x="74.7" y="172">12k</text>
<text x="183.9" y="173.3">22uH</text>
<text x="234.7" y="169.4">VDD(5V)</text>
<text x="84.8" y="179.6">VDD(3V3)AUX</text>
<text x="107.7" y="174.5">2.2uF</text>
<text x="210.6" y="174.5">SS34</text>
<text x="236" y="179.6">22uF</text>
<text x="281.7" y="175.8">47</text>
<text x="295.7" y="179.6">1uF</text>
<text x="307.1" y="179.6">150nF</text>
<text x="76.7" y="180.1" transform="rotate(-90 76.7 180.1)">AUXN1</text>
<text x="79.3" y="180.1" transform="rotate(-90 79.3 180.1)">AUXP1</text>
<text x="107.7" y="184.7">100nF</text>
<text x="165.9" y="184.7">VDD(3V3)</text>
<text x="222" y="183.4">7.32k</text>
<text x="107.7" y="197.4">2.2uF</text>
<text x="183.9" y="193.6">MT3608</text>
<text x="182.6" y="199.9">22uF</text>
<text x="222" y="198.7">1k</text>
<text x="36.6" y="205">1uF</text>
<text x="107.7" y="207.5">100nF</text>
<text x="21.1" y="212.6">VDD(3V3)</text>
<text x="38.1" y="210.1">HPD1</text>
<text x="97.1" y="215.6" transform="rotate(-90 97.1 215.6)">VDD(3V3)</text>
<text x="23.7" y="220.2">100nF</text>
<text x="38.5" y="230.4">SCL0</text>
<text x="102.6" y="238">27MHz</text>
<text x="112.8" y="235.5">30pF</text>
<text x="43.7" y="243.8" transform="rotate(-90 43.7 243.8)">VDD(3V3)</text>
<text x="112.8" y="245.6">30pF</text>
<text x="54.4" y="260.9">SDA0</text>
<text x="89.9" y="262.2">1.2k</text>
<text x="69.6" y="268.5">100nF</text>
<text x="59.7" y="273.6">47</text>
<text x="67.1" y="281.2">VDD(3V3)</text>
</g>
<g font-size="2.3">
<text x="22.6" y="46.5">21</text>
<text x="26.9" y="47.5">GND</text>
<text x="36.4" y="47.8">ML_LANE0_P</text>
<text x="51.9" y="46.5">1</text>
<text x="101.2" y="46.5">1</text>
<text x="103.6" y="47.8">ML_LANE0_P</text>
<text x="122.4" y="47.5">GND</text>
<text x="129.3" y="46.5">21</text>
<text x="176.3" y="46.5">1</text>
<text x="179.3" y="47.5">TMDS Data 2+</text>
<text x="22.6" y="49">22</text>
<text x="22.6" y="51.6">23</text>
<text x="26.9" y="50">GND</text>
<text x="26.9" y="52.6">GND</text>
<text x="36.3" y="52.8">ML_LANE0_N</text>
<text x="45.8" y="50.3">GND</text>
<text x="51.9" y="49">2</text>
<text x="51.9" y="51.6">3</text>
<text x="101.2" y="49">2</text>
<text x="101.2" y="51.6">3</text>
<text x="103.6" y="50.3">GND</text>
<text x="103.6" y="52.8">ML_LANE0_N</text>
<text x="122.4" y="50">GND</text>
<text x="122.4" y="52.6">GND</text>
<text x="129.3" y="49">22</text>
<text x="129.3" y="51.6">23</text>
<text x="176.3" y="51.6">3</text>
<text x="179.3" y="52.6">TMDS Data 2-</text>
<text x="198.1" y="50">TMDS Data 2 Shield</text>
<text x="220.7" y="49">2</text>
<text x="22.6" y="54.1">24</text>
<text x="26.9" y="55.1">GND</text>
<text x="36.4" y="55.4">ML_LANE1_P</text>
<text x="45.8" y="57.9">GND</text>
<text x="51.9" y="54.1">4</text>
<text x="51.9" y="56.6">5</text>
<text x="51.9" y="59.2">6</text>
<text x="101.2" y="54.1">4</text>
<text x="101.2" y="56.6">5</text>
<text x="101.2" y="59.2">6</text>
<text x="103.6" y="55.4">ML_LANE1_P</text>
<text x="103.6" y="57.9">GND</text>
<text x="122.4" y="55.1">GND</text>
<text x="129.3" y="54.1">24</text>
<text x="176.3" y="56.6">5</text>
<text x="179.3" y="57.7">TMDS Data 1 Shield</text>
<text x="203.8" y="55.1">TMDS Data 1+</text>
<text x="220.7" y="54.1">4</text>
<text x="220.7" y="59.2">6</text>
<text x="273.8" y="58.3" transform="rotate(-90 273.8 58.3)">1</text>
<text x="275.1" y="56" transform="rotate(-90 275.1 56)">1</text>
<text x="276.4" y="58.3" transform="rotate(-90 276.4 58.3)">2</text>
<text x="277.6" y="56" transform="rotate(-90 277.6 56)">2</text>
<text x="299.2" y="58.3" transform="rotate(-90 299.2 58.3)">1</text>
<text x="300.5" y="56" transform="rotate(-90 300.5 56)">1</text>
<text x="301.8" y="58.3" transform="rotate(-90 301.8 58.3)">2</text>
<text x="303" y="56" transform="rotate(-90 303 56)">2</text>
<text x="348.5" y="58.9" transform="rotate(-90 348.5 58.9)">1</text>
<text x="351" y="58.9" transform="rotate(-90 351 58.9)">2</text>
<text x="353.6" y="58.9" transform="rotate(-90 353.6 58.9)">3</text>
<text x="36.3" y="60.5">ML_LANE1_N</text>
<text x="36.4" y="63">ML_LANE2_P</text>
<text x="45.8" y="65.5">GND</text>
<text x="51.9" y="61.7">7</text>
<text x="51.9" y="64.3">8</text>
<text x="101.2" y="61.7">7</text>
<text x="101.2" y="64.3">8</text>
<text x="103.6" y="60.5">ML_LANE1_N</text>
<text x="103.6" y="63">ML_LANE2_P</text>
<text x="103.6" y="65.5">GND</text>
<text x="176.3" y="61.7">7</text>
<text x="179.3" y="62.7">TMDS Data 0+</text>
<text x="198.1" y="65.3">TMDS Data 0 Shield</text>
<text x="204.3" y="60.2">TMDS Data 1-</text>
<text x="220.7" y="64.3">8</text>
<text x="347.5" y="62" transform="rotate(-90 347.5 62)">1</text>
<text x="350" y="62" transform="rotate(-90 350 62)">2</text>
<text x="352.6" y="62" transform="rotate(-90 352.6 62)">3</text>
<text x="36.3" y="68.1">ML_LANE2_N</text>
<text x="36.4" y="70.6">ML_LANE3_P</text>
<text x="51.9" y="66.8">9</text>
<text x="51.9" y="69.3">10</text>
<text x="51.9" y="71.9">11</text>
<text x="99.9" y="69.3">10</text>
<text x="99.9" y="71.9">11</text>
<text x="101.2" y="66.8">9</text>
<text x="103.6" y="68.1">ML_LANE2_N</text>
<text x="103.6" y="70.6">ML_LANE3_P</text>
<text x="175" y="71.9">11</text>
<text x="176.3" y="66.8">9</text>
<text x="179.3" y="67.8">TMDS Data 0-</text>
<text x="204.8" y="70.4">TMDS Clock+</text>
<text x="220.7" y="69.3">10</text>
<text x="36.3" y="75.7">ML_LANE3_N</text>
<text x="45.8" y="73.2">GND</text>
<text x="51.9" y="74.4">12</text>
<text x="51.9" y="77">13</text>
<text x="99.9" y="74.4">12</text>
<text x="99.9" y="77">13</text>
<text x="103.6" y="73.2">GND</text>
<text x="103.6" y="75.7">ML_LANE3_N</text>
<text x="175" y="77">13</text>
<text x="179.3" y="72.9">TMDS Clock Shield</text>
<text x="179.3" y="78">CEC</text>
<text x="205.4" y="75.4">TMDS Clock-</text>
<text x="220.7" y="74.4">12</text>
<text x="38.8" y="83.3">AUX_CH_P</text>
<text x="45.8" y="78.2">GND</text>
<text x="45.8" y="80.8">GND</text>
<text x="51.9" y="79.5">14</text>
<text x="51.9" y="82">15</text>
<text x="99.9" y="79.5">14</text>
<text x="99.9" y="82">15</text>
<text x="103.6" y="78.2">GND</text>
<text x="103.6" y="80.8">GND</text>
<text x="103.6" y="83.3">AUX_CH_P</text>
<text x="175" y="82">15</text>
<text x="179.3" y="83.1">SCL</text>
<text x="202.4" y="80.5">Reserved (N.C.)</text>
<text x="220.7" y="79.5">14</text>
<text x="38.7" y="88.4">AUX_CH_N</text>
<text x="45.8" y="85.9">GND</text>
<text x="51.9" y="84.6">16</text>
<text x="51.9" y="87.1">17</text>
<text x="51.9" y="89.7">18</text>
<text x="99.9" y="84.6">16</text>
<text x="99.9" y="87.1">17</text>
<text x="99.9" y="89.7">18</text>
<text x="103.6" y="85.9">GND</text>
<text x="103.6" y="88.4">AUX_CH_N</text>
<text x="175" y="87.1">17</text>
<text x="179.3" y="88.1">DDC/CEC Ground</text>
<text x="214.2" y="85.6">SDA</text>
<text x="220.7" y="84.6">16</text>
<text x="220.7" y="89.7">18</text>
<text x="30.3" y="93.5">DP_PWR_RETURN</text>
<text x="38.5" y="90.9">HOT_PLUG</text>
<text x="51.9" y="92.2">19</text>
<text x="51.9" y="94.7">20</text>
<text x="99.9" y="92.2">19</text>
<text x="99.9" y="94.7">20</text>
<text x="103.6" y="90.9">HOT_PLUG</text>
<text x="103.6" y="93.5">DP_PWR_RETURN</text>
<text x="175" y="92.2">19</text>
<text x="179.3" y="93.2">Hot Plug Detect</text>
<text x="207.7" y="90.7">+5V Power</text>
<text x="41.1" y="96">DP_PWR</text>
<text x="103.6" y="96">DP_PWR</text>
<text x="200.9" y="101.8" transform="rotate(-90 200.9 101.8)">20</text>
<text x="202" y="97.5" transform="rotate(-90 202 97.5)">GND</text>
<text x="203.5" y="101.8" transform="rotate(-90 203.5 101.8)">21</text>
<text x="204.5" y="97.5" transform="rotate(-90 204.5 97.5)">GND</text>
<text x="206" y="101.8" transform="rotate(-90 206 101.8)">22</text>
<text x="207" y="97.5" transform="rotate(-90 207 97.5)">GND</text>
<text x="208.6" y="101.8" transform="rotate(-90 208.6 101.8)">23</text>
<text x="209.6" y="97.5" transform="rotate(-90 209.6 97.5)">GND</text>
<text x="251" y="100.4" transform="rotate(-90 251 100.4)">1</text>
<text x="253.5" y="100.4" transform="rotate(-90 253.5 100.4)">2</text>
<text x="273.8" y="100.4" transform="rotate(-90 273.8 100.4)">1</text>
<text x="276.4" y="100.4" transform="rotate(-90 276.4 100.4)">2</text>
<text x="296.7" y="100.4" transform="rotate(-90 296.7 100.4)">1</text>
<text x="299.2" y="100.4" transform="rotate(-90 299.2 100.4)">2</text>
<text x="346.2" y="100.2" transform="rotate(-90 346.2 100.2)">1</text>
<text x="347.5" y="97.9" transform="rotate(-90 347.5 97.9)">1</text>
<text x="348.7" y="100.2" transform="rotate(-90 348.7 100.2)">2</text>
<text x="350" y="97.9" transform="rotate(-90 350 97.9)">2</text>
<text x="369.1" y="100.2" transform="rotate(-90 369.1 100.2)">1</text>
<text x="370.3" y="97.9" transform="rotate(-90 370.3 97.9)">1</text>
<text x="371.6" y="100.2" transform="rotate(-90 371.6 100.2)">2</text>
<text x="372.9" y="97.9" transform="rotate(-90 372.9 97.9)">2</text>
<text x="391.9" y="100.2" transform="rotate(-90 391.9 100.2)">1</text>
<text x="393.2" y="97.9" transform="rotate(-90 393.2 97.9)">1</text>
<text x="394.5" y="100.2" transform="rotate(-90 394.5 100.2)">2</text>
<text x="395.7" y="97.9" transform="rotate(-90 395.7 97.9)">2</text>
<text x="249.7" y="102.7" transform="rotate(-90 249.7 102.7)">1</text>
<text x="252.2" y="102.7" transform="rotate(-90 252.2 102.7)">2</text>
<text x="272.5" y="102.7" transform="rotate(-90 272.5 102.7)">1</text>
<text x="275.1" y="102.7" transform="rotate(-90 275.1 102.7)">2</text>
<text x="295.4" y="102.7" transform="rotate(-90 295.4 102.7)">1</text>
<text x="297.9" y="102.7" transform="rotate(-90 297.9 102.7)">2</text>
<text x="182.5" y="184.9">5</text>
<text x="182.5" y="182.4">6</text>
<text x="184.8" y="183.6">NC</text>
<text x="194.5" y="183.6">SW</text>
<text x="199.3" y="182.4">1</text>
<text x="199.3" y="184.9">2</text>
<text x="56.4" y="186.4" transform="rotate(-90 56.4 186.4)">49</text>
<text x="59" y="186.4" transform="rotate(-90 59 186.4)">48</text>
<text x="61.5" y="186.4" transform="rotate(-90 61.5 186.4)">47</text>
<text x="64" y="186.4" transform="rotate(-90 64 186.4)">46</text>
<text x="66.6" y="186.4" transform="rotate(-90 66.6 186.4)">45</text>
<text x="69.1" y="186.4" transform="rotate(-90 69.1 186.4)">44</text>
<text x="71.7" y="186.4" transform="rotate(-90 71.7 186.4)">43</text>
<text x="74.2" y="186.4" transform="rotate(-90 74.2 186.4)">42</text>
<text x="76.7" y="186.4" transform="rotate(-90 76.7 186.4)">41</text>
<text x="79.3" y="186.4" transform="rotate(-90 79.3 186.4)">40</text>
<text x="81.8" y="186.4" transform="rotate(-90 81.8 186.4)">39</text>
<text x="84.4" y="186.4" transform="rotate(-90 84.4 186.4)">38</text>
<text x="86.9" y="186.4" transform="rotate(-90 86.9 186.4)">37</text>
<text x="182.5" y="187.5">4</text>
<text x="184.8" y="188.7">EN</text>
<text x="184.8" y="186.2">IN</text>
<text x="193.1" y="186.2">GND</text>
<text x="195.3" y="188.7">FB</text>
<text x="199.3" y="187.5">3</text>
<text x="55.1" y="193.3" transform="rotate(-90 55.1 193.3)">EP</text>
<text x="60.2" y="197.6" transform="rotate(-90 60.2 197.6)">ML1_N</text>
<text x="62.8" y="197.5" transform="rotate(-90 62.8 197.5)">ML1_P</text>
<text x="67.8" y="197.6" transform="rotate(-90 67.8 197.6)">ML0_N</text>
<text x="70.4" y="197.5" transform="rotate(-90 70.4 197.5)">ML0_P</text>
<text x="72.9" y="195.1" transform="rotate(-90 72.9 195.1)">RRX</text>
<text x="75.5" y="196.9" transform="rotate(-90 75.5 196.9)">GNDA</text>
<text x="78" y="197.9" transform="rotate(-90 78 197.9)">AUX_N</text>
<text x="80.5" y="197.7" transform="rotate(-90 80.5 197.7)">AUX_P</text>
<text x="85.6" y="196.6" transform="rotate(-90 85.6 196.6)">VDDA</text>
<text x="57.7" y="202.6" transform="rotate(-90 57.7 202.6)">GNDA_DP1</text>
<text x="65.3" y="202.6" transform="rotate(-90 65.3 202.6)">GNDA_DP0</text>
<text x="48.6" y="205">1</text>
<text x="48.6" y="207.5">2</text>
<text x="54.4" y="206.3">RESET_N</text>
<text x="54.4" y="208.8">CLK_O</text>
<text x="82" y="206.3">S3</text>
<text x="82" y="208.8">S2</text>
<text x="83.1" y="205.6" transform="rotate(-90 83.1 205.6)">LDOCAP_AUX</text>
<text x="88.6" y="207.5">36</text>
<text x="48.6" y="210.1">3</text>
<text x="48.6" y="212.6">4</text>
<text x="48.6" y="215.2">5</text>
<text x="54.4" y="211.4">HPD</text>
<text x="54.4" y="213.9">VDDA_DP</text>
<text x="82" y="211.4">S1</text>
<text x="82" y="213.9">S0</text>
<text x="88.6" y="210.1">35</text>
<text x="88.6" y="212.6">34</text>
<text x="88.6" y="215.2">33</text>
<text x="48.6" y="217.7">6</text>
<text x="48.6" y="220.2">7</text>
<text x="54.4" y="216.4">TCK</text>
<text x="54.4" y="219">TDO</text>
<text x="54.4" y="221.5">GND_IO</text>
<text x="67.5" y="221.5">LDOCAP_CORE</text>
<text x="75.8" y="216.4">VDDD_2</text>
<text x="75.8" y="219">VDDD_1</text>
<text x="88.6" y="217.7">32</text>
<text x="88.6" y="220.2">31</text>
<text x="48" y="227.9">10</text>
<text x="48.6" y="222.8">8</text>
<text x="48.6" y="225.3">9</text>
<text x="54.4" y="224.1">TMS</text>
<text x="54.4" y="226.6">TRST_N</text>
<text x="75.6" y="224.1">GNDD_2</text>
<text x="75.6" y="226.6">GNDD_1</text>
<text x="88.6" y="222.8">30</text>
<text x="88.6" y="225.3">29</text>
<text x="88.6" y="227.9">28</text>
<text x="48" y="230.4">11</text>
<text x="48" y="232.9">12</text>
<text x="54.4" y="229.1">TDI</text>
<text x="54.4" y="231.7">SCL</text>
<text x="73.8" y="229.1">OSC_OUT</text>
<text x="76.3" y="231.7">OSC_IN</text>
<text x="88.6" y="230.4">27</text>
<text x="88.6" y="232.9">26</text>
<text x="54.4" y="234.2">VDD_IO</text>
<text x="80" y="234.2">RED</text>
<text x="88.6" y="235.5">25</text>
<text x="55.1" y="248.7" transform="rotate(-90 55.1 248.7)">SDA</text>
<text x="57.7" y="248.7" transform="rotate(-90 57.7 248.7)">VSYNC</text>
<text x="60.2" y="248.7" transform="rotate(-90 60.2 248.7)">HSYNC</text>
<text x="62.8" y="248.7" transform="rotate(-90 62.8 248.7)">BLU</text>
<text x="65.3" y="248.7" transform="rotate(-90 65.3 248.7)">VDD_DAC_1</text>
<text x="67.8" y="248.7" transform="rotate(-90 67.8 248.7)">VDD_DAC_2</text>
<text x="70.4" y="248.7" transform="rotate(-90 70.4 248.7)">BLU_N</text>
<text x="72.9" y="248.7" transform="rotate(-90 72.9 248.7)">GRN_N</text>
<text x="75.5" y="248.7" transform="rotate(-90 75.5 248.7)">GRN</text>
<text x="78" y="248.7" transform="rotate(-90 78 248.7)">RSET</text>
<text x="80.5" y="248.7" transform="rotate(-90 80.5 248.7)">GND_DAC</text>
<text x="83.1" y="248.7" transform="rotate(-90 83.1 248.7)">RED_N</text>
<text x="53.9" y="255" transform="rotate(-90 53.9 255)">13</text>
<text x="56.4" y="255" transform="rotate(-90 56.4 255)">14</text>
<text x="59" y="255" transform="rotate(-90 59 255)">15</text>
<text x="61.5" y="255" transform="rotate(-90 61.5 255)">16</text>
<text x="64" y="255" transform="rotate(-90 64 255)">17</text>
<text x="66.6" y="255" transform="rotate(-90 66.6 255)">18</text>
<text x="69.1" y="255" transform="rotate(-90 69.1 255)">19</text>
<text x="71.7" y="255" transform="rotate(-90 71.7 255)">20</text>
<text x="74.2" y="255" transform="rotate(-90 74.2 255)">21</text>
<text x="76.7" y="255" transform="rotate(-90 76.7 255)">22</text>
<text x="79.3" y="255" transform="rotate(-90 79.3 255)">23</text>
<text x="81.8" y="255" transform="rotate(-90 81.8 255)">24</text>
</g>
<g font-size="1.5" fill="#000080">
<text x="356.6" y="54">H3</text>
<text x="356.6" y="73.1">D1</text>
<text x="39.1" y="109.9">C2</text>
<text x="375.7" y="112.5">D4</text>
<text x="398.5" y="112.5">D5</text>
<text x="279.1" y="115">D2</text>
<text x="302" y="115">D3</text>
<text x="183.9" y="168.3">L1</text>
<text x="307.1" y="177.2">C9</text>
<text x="37.6" y="202.6">C12</text>
<text x="102.6" y="235.6">X1</text>
</g>
</svg>
